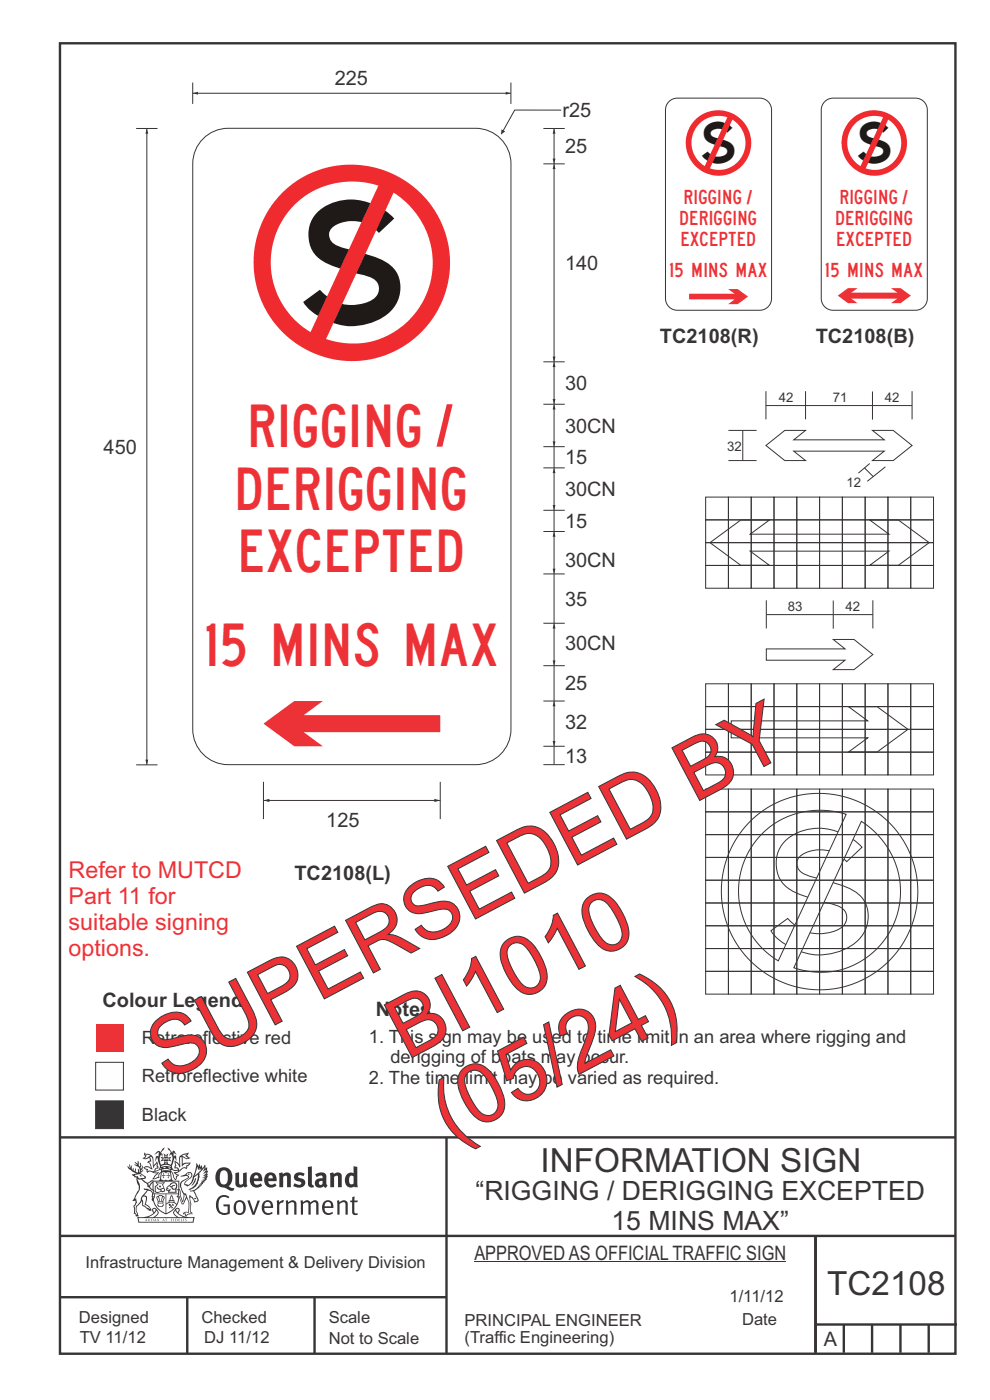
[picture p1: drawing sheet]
<svg xmlns="http://www.w3.org/2000/svg" width="210mm" height="297mm" viewBox="0 0 210 297" stroke-linecap="round" stroke-linejoin="round" font-family="sans-serif">
<path d="M178.5 30.3a7 7 0 0 0 13.9 0 7 7 0 0 0-13.9 0zM188.4 25.4l-4.8 10.3 1.2 .3h1.3a5.8 5.8 0 0 0 4.9-4.5 5.8 5.8 0 0 0-2.6-6.1zM181.3 26.3a5.9 5.9 0 0 1 6-1.4l-4.8 10.3-1-.8-.8-.9a5.7 5.7 0 0 1 .6-7.2z" fill-rule="evenodd" fill="#ef2b2f"/>
<path d="M174.8 21.8a2.5 2.5 0 0 1 1.9-1h17.5a2.51 2.51 0 0 1 2.5 2.5v40a2.51 2.51 0 0 1-2.5 2.5h-17.5a2.51 2.51 0 0 1-2.5-2.5v-40l.1-.6z" fill="none" stroke="#373435" stroke-width=".21"/>
<g fill="#ed3237">
<path d="M177.7 62.7l2.2-1.6h2l-1.4 1h9.7v1.2h-9.7l1.4 1h-2z" fill-rule="evenodd"/>
<path d="M180.7 62.1h9.7l-1.4-1h2l2.2 1.6-2.2 1.6h-2l1.4-1h-9.7z" fill-rule="evenodd"/>
</g>
<g fill="none" stroke="#373435" stroke-width=".51">
<path d="M12.7 9.2h190v278h-190zM12.7 241.3h190M94.7 241.4v45.8M12.7 275.2h82M12.7 262.2h190.1M39.7 275.2v12M66.7 275.2v12M173 262.1v24.9M173 281h30M179 281v6M185 281v6M191 281v6"/>
<path d="M197 281v6"/>
</g>
<path d="M100.6 267.7h66.2" fill="none" stroke="#373435" stroke-width=".21"/>
<path d="M20.3 225.4h5.9v5.9h-5.9z" fill-rule="evenodd" fill="#fefefe" stroke="#373435" stroke-width=".21"/>
<path d="M20.3 233.5h5.9v5.9h-5.9z" fill-rule="evenodd" fill="#373435" stroke="#373435" stroke-width=".21"/>
<path d="M20.3 217.2h5.9v5.9h-5.9z" fill-rule="evenodd" fill="#ed3237"/>
<g fill="#373435">
<path d="M47 248.4a2.55 2.55 0 0 0 0 2.7l.3 .2a.81 .81 0 0 0 1-1v-.5a1.04 1.04 0 0 0-1.1-1.5zM46.3 248.1a1.82 1.82 0 0 1 2.1-.2 1.82 1.82 0 0 1 .9 1.8 2.29 2.29 0 0 1-.8 2l.7 .3h.5l-.2 .6a2.87 2.87 0 0 1-2-.7 2.12 2.12 0 0 1-1.7-3.1z" fill-rule="evenodd"/>
<path d="M49.9 248.9l.8-.2v2a.46 .46 0 0 0 .3 .6 .46 .46 0 0 0 .6-.3v-2.1l.7-.2v2.4l.2 .5-.5 .3-.3-.3a1.02 1.02 0 0 1-1.2 .3 1.02 1.02 0 0 1-.6-1.1z" fill-rule="evenodd"/>
<path d="M54 249.5l-.1 .5h.9a.49 .49 0 0 0-.2-.6 .49 .49 0 0 0-.6 .1zM53.4 249.1a1.34 1.34 0 0 1 1.6-.2 1.34 1.34 0 0 1 .6 1.5v.2h-1.7a.77 .77 0 0 0 .5 .8 .77 .77 0 0 0 .9-.4l.3 .5a1.59 1.59 0 0 1-2 .2 1.59 1.59 0 0 1-.5-2.1z" fill-rule="evenodd"/>
<path d="M57 249.5l-.1 .5h1a.49 .49 0 0 0-.2-.6 .49 .49 0 0 0-.7 .1zM56.4 249.1a1.34 1.34 0 0 1 1.6-.2 1.34 1.34 0 0 1 .7 1.5v.2h-1.8a.77 .77 0 0 0 .5 .8 .77 .77 0 0 0 .9-.4l.4 .5a1.59 1.59 0 0 1-2.1 .2 1.59 1.59 0 0 1-.5-2.1z" fill-rule="evenodd"/>
<path d="M59.2 248.9l.7-.2 .1 .4a.95 .95 0 0 1 1-.3 .95 .95 0 0 1 .7 .8v2.3h-.8v-2.3a.46 .46 0 0 0-.8 .1v2.2h-.8z" fill-rule="evenodd"/>
<path d="M62.6 249.1a1.75 1.75 0 0 1 2-.1l-.2 .5-.6-.2a.43 .43 0 0 0-.6 .3l.4 .3a1.04 1.04 0 0 1 1.2 1.1 1.04 1.04 0 0 1-1.4 1l-1.2-.4 .3-.6 1 .4 .4-.4a.88 .88 0 0 0-1-.5l-.4-.2-.1-.4z" fill-rule="evenodd"/>
<path d="M65.3 247.6l.8-.2 .1 3.8 .3 .2 .1 .4a.88 .88 0 0 1-1 0 .88 .88 0 0 1-.3-1z" fill-rule="evenodd"/>
<path d="M67.8 250.6a.43 .43 0 0 0-.1 .7 .43 .43 0 0 0 .7-.1v-.7zM66.8 249.1a1.7 1.7 0 0 1 2.4 .1v1.9l.3 .4-.4 .5-.5-.4a1.03 1.03 0 0 1-1.7-.1 1.03 1.03 0 0 1 .8-1.5h.7v-.4a.8 .8 0 0 0-1.2 .1z" fill-rule="evenodd"/>
<path d="M70 248.9l.7-.2 .1 .4a.95 .95 0 0 1 1-.3 .95 .95 0 0 1 .7 .8v2.3h-.8v-2.3a.46 .46 0 0 0-.8 .1v2.2h-.8z" fill-rule="evenodd"/>
<path d="M74.3 249.5a1.48 1.48 0 0 0 0 1.7h.5l.2-.1v-1.5l-.3-.2zM75 247.4l.8 .1 .1 4.4h-.7l-.1-.2a1.26 1.26 0 0 1-1.4 0 1.26 1.26 0 0 1-.5-1.3 1.29 1.29 0 0 1 .4-1.4 1.29 1.29 0 0 1 1.4-.1z" fill-rule="evenodd"/>
<path d="M46.4 253.9a1.72 1.72 0 0 1 2.3 0l-.3 .3a1.24 1.24 0 0 0-1.4-.2 1.24 1.24 0 0 0-.6 1.4 1.49 1.49 0 0 0 1.2 1.9l.7-.1v-1.3h-.8l-.1-.4h1.3v1.9a1.93 1.93 0 0 1-2.2 0 1.93 1.93 0 0 1-.7-2.2l.2-.8z" fill-rule="evenodd"/>
<path d="M50.4 255.1a1.65 1.65 0 0 0 .2 2.2 .99 .99 0 0 0 1-1.4 .78 .78 0 0 0-.4-.8 .78 .78 0 0 0-.8 0zM50 254.9a1.33 1.33 0 0 1 1.6-.1 1.33 1.33 0 0 1 .5 1.4 1.31 1.31 0 0 1-1.3 1.6 1.31 1.31 0 0 1-1.2-1.6v-.6z" fill-rule="evenodd"/>
<path d="M52.5 254.7l.4-.1 .9 2.6 .8-2.5h.5l-1.1 3h-.5z" fill-rule="evenodd"/>
<path d="M56.3 255.2l-.2 .7h1.3a.7 .7 0 0 0-.3-.8 .7 .7 0 0 0-.8 .1zM55.9 255a1.22 1.22 0 0 1 1.5-.2 1.22 1.22 0 0 1 .5 1.5h-1.8a.93 .93 0 0 0 .5 1 .93 .93 0 0 0 1.1-.2l.2 .3a1.43 1.43 0 0 1-1.8 .1 1.43 1.43 0 0 1-.6-1.7z" fill-rule="evenodd"/>
<path d="M58.7 254.7l.4-.1 .1 .5 .4-.4 .6-.1-.2 .5a.66 .66 0 0 0-.8 .7v1.9h-.4z" fill-rule="evenodd"/>
<path d="M60.6 254.7l.4-.1 .1 .5a.94 .94 0 0 1 1-.5 .94 .94 0 0 1 .8 .8v2.3h-.5l-.1-2.5a.81 .81 0 0 0-1.2 .3v2.2h-.4z" fill-rule="evenodd"/>
<path d="M63.7 254.7l.5-.1 .1 .5 .4-.3a.78 .78 0 0 1 1.1 .3 .9 .9 0 0 1 1-.5 .9 .9 0 0 1 .8 .8v2.3h-.5l-.1-2.5a.67 .67 0 0 0-1.1 .3v2.2h-.5v-2.4l-.4-.3-.7 .4v2.3h-.5z" fill-rule="evenodd"/>
<path d="M69 255.2l-.1 .7h1.3a.7 .7 0 0 0-.3-.8 .7 .7 0 0 0-.9 .1zM68.7 255a1.22 1.22 0 0 1 1.5-.2 1.22 1.22 0 0 1 .5 1.5h-1.8a.93 .93 0 0 0 .4 1 .93 .93 0 0 0 1.2-.2l.1 .3a1.44 1.44 0 0 1-1.7 .1 1.44 1.44 0 0 1-.6-1.7z" fill-rule="evenodd"/>
<path d="M71.4 254.7l.5-.1 .1 .5a.94 .94 0 0 1 1-.5 .94 .94 0 0 1 .8 .8v2.3h-.5l-.1-2.5a.81 .81 0 0 0-1.2 .3v2.2h-.4z" fill-rule="evenodd"/>
<path d="M74.7 253.9l.5-.1v.9h.7l-.1 .3h-.6v2.2l.1 .2h.5l.1 .3a.75 .75 0 0 1-1.2-.6v-2.1h-.4v-.3h.4z" fill-rule="evenodd"/>
<path d="M30.8 244.9l1.1 .3-.9 .5h-.4l.6-.5zM31.8 245.4h.2a2.44 2.44 0 0 1 .4 1.9l.1 .5 .7-1-.1 .6 .3 .3a.57 .57 0 0 0-.6 .7l-1-.1-.5 .2 .2-.5-.8-.3 .7-.1 .9 .5 .1-.1-.6-1.3-.2-.2h.5zM30.7 244.4l-.1 .5 .2 .4-.6 .4a1.04 1.04 0 0 0 1.4-.1l.2 .6-.3 .1-.2 .4a.94 .94 0 0 1 .8 1.1l-.2-.1a1.16 1.16 0 0 0-1.5-.1l.3 .4 .4 .2 .1 .5 .2 .1 .1-.2a.94 .94 0 0 1 1.1 .2l.8 .1-1.2 1.2a1.13 1.13 0 0 0 1.2-.2l.4-.1-.1-.4 .5-.8a.83 .83 0 0 0-.6 1.1l-.3-.1-.7 .4 1.1-1.4-.5 .1-.5-.1 1.3-.5-.1-.1-.9 .4v-.3l.2-.2 .3 .1 .1-.3-.2-.4v-.6l-.1-.4-.7 1v-.7a1.42 1.42 0 0 0-1.6-1.8z" fill-rule="evenodd"/>
<path d="M38.5 245.2l.5-.2 .7-.1-.6 .3 .8 .5h-.3zM38.3 245.5l.2-.1 .1 2a1.69 1.69 0 0 1 1.6-.6l-.8 .5 .1 .5a1.1 1.1 0 0 0-1.5 .6l-.1-.5-.2-.2h-.5l.3-.4-.3-.7a1.42 1.42 0 0 1 .8 1.1l.2-.1zM37.1 246.2l.1 1-.2 .3 .1 .4h.5l.1 .2a.96 .96 0 0 1-1.1-.1l-.1 .1a1.06 1.06 0 0 0 1.3 .2v.1a.72 .72 0 0 1-1 .2l.3 .5 .6 .2-.4 .2-.1 .6-.2-.3-.4-1.1-.4-.4 .4 .9a1.54 1.54 0 0 0 .7 1.2l.2-.3a.58 .58 0 0 1 .4-.8l.2-.1h-.3l-.5-.3 .9-.5a.93 .93 0 0 1 1.2-.5v.2l.2-.2 .1-.5a.99 .99 0 0 0 .7-.8l-1.3 .1-.3 .2-.1-1.4 .9 .4 .9-.3h-.4l-.5-.4 .4-.7-.6 .2a1.46 1.46 0 0 0-1.4 2.1v.4l-.2-.4z" fill-rule="evenodd"/>
<path d="M35.6 248.9l.2 .1-.1 .3 .4 .1h-.4v.6l-.1-.6h-.3l.3-.1z" fill-rule="evenodd"/>
<path d="M34.6 248.9l.2 .1v.3l.3 .1h-.3l-.1 .6v-.6h-.4l.4-.1z" fill-rule="evenodd"/>
<path d="M34.3 248.8a.57 .57 0 0 1 .9 .2 .57 .57 0 0 1 .9-.2l.2 1.4h-.2a.57 .57 0 0 1-.9 0 .69 .69 0 0 1-1.1 0zM34.2 248.1l-.3 2.1-.2 .4h3l-.2-.4-.3-2.1h-.2v.2l-.8-.1-.8 .1v-.2z" fill-rule="evenodd"/>
<path d="M34.2 252.4a.3 .3 0 0 0 .6 0 .3 .3 0 0 0-.6 0zM33.3 250.9l.3 .3-.3 .4a.79 .79 0 0 0 0 1.3l.8-.2-.1-.3a.55 .55 0 0 1-.7-.6l.1-.1 .2 .3 .3 .2 .8-.2-.4-.7 .4-.4-.7 .2zM33 250.7l1.1 .2 .9-.2-.4 .6 .4 1.2a.56 .56 0 0 1-.8 .3l-.2 .1a.73 .73 0 0 1-.9 .1 .73 .73 0 0 1-.3-1v-.4l.6-.4z" fill-rule="evenodd"/>
<path d="M35.6 251.8l.7-.4a.58 .58 0 0 1 1-.1 .58 .58 0 0 1-.4 .9l-.3-.3a.43 .43 0 0 1 .6-.4 .57 .57 0 0 0-.8 .2l-.2-.1-.3 .1 .4 .2a.55 .55 0 0 0 .9 .4v.5h-1.3l.3-.4-.1-.1-.6 .1 .2-.3-.2-.1zM35.4 251.8l-.1 .2a.39 .39 0 0 0 .2 .6h.3l-.2 .4h1.9l-.1-.8a.86 .86 0 0 0-.1-1.3 .86 .86 0 0 0-1.3 .4z" fill-rule="evenodd"/>
<path d="M36 254.8h.8v.2h-.8zM36.4 253.8l.2 .8h-.4zM36.4 253.5l-.3 .5-.1 .6h-.2v.4l-.7 .4 .2 .1a1.48 1.48 0 0 1 2.1 .2l.2-.1-.6-.5v-.5h-.2l-.1-.6z" fill-rule="evenodd"/>
<path d="M35.8 255.4l.4 .1 .1 .3 .3-.2-.2-.2a.38 .38 0 0 1 .5 .5l-.2-.2-.3 .2 .3 .2-.3 .3-.1-.4-.4 .4-.1-.2 .4-.3-.1-.1-.2 .1z" fill-rule="evenodd"/>
<path d="M34.5 254h.2v.2l-.2 .6h-.2zM33.6 255.3h.9v.2a.55 .55 0 0 1-.8 .4v-.2l-.2-.1zM33.4 254h.2l.2 .8h-.2zM33.6 255l.8-.1 .1 .2h-.8zM33.8 253.7h.5l-.2 1.1h-.1zM33.3 253.8l-.1 .3 .3 1.1a.48 .48 0 0 0-.1 .6 .48 .48 0 0 0 .5 .2h.5a.49 .49 0 0 0 .2-.8l.3-1.1-.1-.3a1.42 1.42 0 0 0-1.5 0z" fill-rule="evenodd"/>
<path d="M33.7 251.5l.4 .1 .1 .3h-.3z" fill-rule="evenodd"/>
<path d="M41.3 250.1l.3-.2-.2 .8-.6 .8h-.2l.5-.7z" fill-rule="evenodd"/>
<path d="M39.7 249l.3-.2 .5 .2a.88 .88 0 0 1-.6 1.1 1.22 1.22 0 0 0-.8 1.3l.5 .2a.72 .72 0 0 0 .9-.4l.5-.8 .2-.6 .8-.6v.2a2.85 2.85 0 0 1-2 2.9l.1 .1a2.13 2.13 0 0 0 1.9-1.5v-.3a2.01 2.01 0 0 0 .3-1.7l1.1-1.3-.4 1 .7-.5-.7 1 .8-.4-.8 .8 .7-.2-.9 .6 .8-.1-.8 .4h.7l-.8 .3 .3 .2h-.4l.2 .3h-.4l.2 .3h-.4l.1 .2h-.1a2.16 2.16 0 0 1-2 1.1l.1 .2 .4-.1a.76 .76 0 0 1 .7 .8l.5 1.2-.6 .2a1.45 1.45 0 0 0-1.1-1.3l.2 1.8-.1 1.8 .4 .3a1.07 1.07 0 0 0-1.2 .4v-.3l-.5-.2a.87 .87 0 0 1 1.1-.1v-.7a4.4 4.4 0 0 0-.6-3.1l-.1-.3h-.2a2.16 2.16 0 0 1-.7-2.2l.3-.4 1.2-.7a.55 .55 0 0 0-.4-.8zM37.8 252.4a.76 .76 0 0 1 .3 1.1l.6 1.6 .4-1.7 .2 .1a.61 .61 0 0 1-.1 .9l-.3 .8-.2 .1-.7-1.6-.3 .1a1.18 1.18 0 0 0 .1-1.4zM41.8 247.5l.2 .7 .3-.5v.6l.4-.5a1.9 1.9 0 0 1-1.2 1.4l-.3 .3zM38.2 249.6l1.4-.2 .2 .2v.3l-.5 .2a1.26 1.26 0 0 0-.9 1.9l.2 .7a1.84 1.84 0 0 1 .1 2.1l-.4-1.4a.96 .96 0 0 0-.4-1.2l-.4 .2a.78 .78 0 0 1 0 1.3l.1 .3h.4l.4 1.1a.38 .38 0 0 0 .2 .4 .38 .38 0 0 0 .4-.1l.6-1.2a2.94 2.94 0 0 1 .4 2.5l-.1 .4h-.8l-.3 .4v.2l.4-.1 .1 .4 .2 .1a1.02 1.02 0 0 1 1.3-.5v-.4l-.3-.1 .1-1.8-.3-1.3h.1a1.14 1.14 0 0 1 .8 1 .63 .63 0 0 0 .8-.2 .63 .63 0 0 0-.2-.9l-.6-1.2 .9-.6 .2-.4h.3l-.1-.2h.4l-.1-.3h.3l-.1-.3 .5-.1-.2-.2 .6-.4v-.2h-.2l.4-.5h-.3l.3-.5-.4 .1 .4-.5v-.3l-.3 .2 .2-.7-.1-.2-.4 .3v-.8l-.6 .8-.2-.8-.2 .5-.3-.7-.1 .6-.5-.8-.1 1.4-.6 1.8a1.81 1.81 0 0 1-1 1.5l-.6-.2a1.75 1.75 0 0 1 1.1-1.2 .75 .75 0 0 0 .1-1.3 .75 .75 0 0 0-1.2 .4z" fill-rule="evenodd"/>
<path d="M41.2 254.1h.3l.2 .2-.4 .1z" fill-rule="evenodd"/>
<path d="M29.4 258.4h11.6l-.1 .8h-11.4zM31.3 258.2l.5-.1a2.48 2.48 0 0 0 1.4-1.3l.3 .5-.5 .6-.5 .3zM32.5 256.6l.3-.2 .2 .1-.3 .7zM37.2 256.8a2.65 2.65 0 0 0 1.8 1.4h-1.1l-.5-.3-.5-.6zM37.4 256.5l.2-.1 .3 .2-.3 .6zM29.2 258.2l.1 1.2h11.8l.2-1.1-.2-.1a4.1 4.1 0 0 1-3.3-.9l.3-.4-.1-.6a1.06 1.06 0 0 0-1.3 1l.2 .4 .6 .5h-4.7l.3-.1a.84 .84 0 0 0 .6-.8 .84 .84 0 0 0-.5-.8l-.3-.2h-.5l-.1 .6 .3 .4a4.2 4.2 0 0 1-3.4 .9z" fill-rule="evenodd"/>
<path d="M31 258.7l.1 .2h-.2zM31 258.5l-.3 .6 .4-.2 .2 .2z" fill-rule="evenodd"/>
<path d="M31.3 258.6h.3v.4a.25 .25 0 0 0 .2-.1 .25 .25 0 0 0-.1-.3h.1a.29 .29 0 0 1 0 .4 .29 .29 0 0 1-.4 0 .29 .29 0 0 1 0-.4z" fill-rule="evenodd"/>
<path d="M32.2 258.6a.22 .22 0 0 1 .3 .2 .22 .22 0 0 1-.3 .2zM32 258.6l.1 .4a.33 .33 0 0 0 .4 0 .33 .33 0 0 0 0-.4 .33 .33 0 0 0-.5 0z" fill-rule="evenodd"/>
<path d="M32.9 258.7l.1 .2h-.2zM32.9 258.5l-.2 .6 .3-.2 .2 .2z" fill-rule="evenodd"/>
<path d="M33.3 258.6h.2l.1 .1 .2-.1-.2 .2 .2 .3-.3-.3-.1 .3h-.1l.2-.3z" fill-rule="evenodd"/>
<path d="M34.7 258.7l.1 .2h-.2zM34.7 258.5l-.3 .6 .4-.2 .2 .2z" fill-rule="evenodd"/>
<path d="M35 258.5h.5l-.2 .1v.5h-.2l.1-.5z" fill-rule="evenodd"/>
<path d="M36.2 258.6l.3-.1-.1 .1v.2h.1h-.1v.3h-.2z" fill-rule="evenodd"/>
<path d="M36.7 258.6h.2v.5h-.2z" fill-rule="evenodd"/>
<path d="M37.3 258.6a.22 .22 0 0 1 .3 .2 .22 .22 0 0 1-.3 .2zM37.1 258.6v.4a.33 .33 0 0 0 .5 0 .33 .33 0 0 0 0-.4 .33 .33 0 0 0-.5 0z" fill-rule="evenodd"/>
<path d="M37.8 258.6l.4-.1-.2 .1v.2h.1h-.1v.2l.2 .1h-.4z" fill-rule="evenodd"/>
<path d="M38.4 258.6h.2l-.1 .4 .2 .1h-.3z" fill-rule="evenodd"/>
<path d="M38.9 258.6h.2v.5h-.2z" fill-rule="evenodd"/>
<path d="M39.3 258.6h.2h-.1l.2 .3-.2 .2-.1-.1v-.1l.2 .1z" fill-rule="evenodd"/>
<path d="M34.2 247.4a1.51 1.51 0 0 1 2 .2 2.67 2.67 0 0 0-2.1 0zM35.7 247.6l.4 .1 .1 .3-.4-.1zM34.6 247.6h.5l.1 .2h-.4zM34 247.8l.3 .2h-.3zM34.9 246.9l.3-.2 .3 .2zM34.9 245.6l.2 .1v.3h-.2zM35 245.1l.2 .2 .2-.2-.1 .3h-.2zM35.1 246.3h.2l.1 .4-.2-.2-.2 .2zM35.3 245.7l.2-.1v.4h-.2zM34.4 245.7h.3l.1 .3-.4 .1 .2-.2zM35.7 245.7h.3l-.2 .2 .2 .2-.4-.1zM32.7 244.9l1-.5-.1 1-.2-.2-.3 .2-.3 1.1 .5-1 .3 .9a1.84 1.84 0 0 1 .2 1.7l.4 .1a2.48 2.48 0 0 1 2.2 0l.2-.2-.2-.7 .7-1.8 .4 .7-.2-1-.2-.1-.2 .3v-.9l.6 .4-.6-.8-.3 .1-.1 .4-.5-.9-.5-.3 .2 .5 .6 .5-.5 .8 .4-.4a2.06 2.06 0 0 1 0 2.3l-.5-.2-.2-.6 .1-.1 .8 .2-.4-.5 .4-.5-.7 .2-.2-.2 .2-.7-.5 .4-.5-.4 .2 .7-.2 .2-.7-.2 .4 .5-.4 .5 .8-.2 .1 .1-.2 .6-.5 .2a2.02 2.02 0 0 1 0-2.2l.3 .5-.1-.7-.3-.1 .8-1.2-.4 .3-.5 .8-.2-.3a.8 .8 0 0 0-.8 .5z" fill-rule="evenodd"/>
<path d="M29.2 250.1l.3 .1a.61 .61 0 0 1 .8 .4l.3 .2a.8 .8 0 0 1 .6 1l.4 .1 .5 .5a1 1 0 0 1 .5 1.1l-.1 .7v-.5h-.1a.96 .96 0 0 0-.8-1.3l-.2-.2h-.7l-.1-.1-.1 .1 .1 .3h.6l-1.2 1.3-.2 1-.4 .6a1.33 1.33 0 0 0-.5 1.8l.2 .5a1.26 1.26 0 0 1-.5-1.5l-.1-.3a1.56 1.56 0 0 0 .4-1.7l-.3 .2 .2-.5a3.2 3.2 0 0 0 .7-3zM30.4 253.9h.4a2.06 2.06 0 0 1-.1 1.6l.7 .5 .4 .4-.6-.1-.8-.6-.1-.9a.51 .51 0 0 1 .1-.9zM28.6 249.3a1.52 1.52 0 0 1 2.1 .5l-1.1 .2-.2-.1-.1-.4h-.5zM27.5 247v.8l-.3-.4h-.1a3.1 3.1 0 0 0 1.9 1.6l-1 .1 .5 .6 .5 .1 .1 1.1a1.84 1.84 0 0 1-.3 2.5l-.4 .9-.3 .4 .2 .1 .4-.1 .1 .4-.2 .5-.3 .2 .1 1.7h.2l.3 .5 .1 .1 .4-.1-.1-.5a1.3 1.3 0 0 1-.1-1.7l.9-1 .1 1.1 .6 .2 .5 .5 .1-.1 .2 .3h.5a1.85 1.85 0 0 0-1.2-1.4l.1-.3a1.39 1.39 0 0 0 0-1.4l-.5-.1 .5-.5a.66 .66 0 0 1 .9-.4 .66 .66 0 0 1 .3 .9l-.1 .4 .2-.1v.2l-.1 .3 .2 .5 .1-.3a2.24 2.24 0 0 0 .1-2.2 .73 .73 0 0 1-.7-.7 .73 .73 0 0 1 .6-.7v-.2a.94 .94 0 0 0-.9 .8 .48 .48 0 0 1-.1-.6 .48 .48 0 0 1 .5-.2l.5-.3a.51 .51 0 0 0-.8 .2l-.5 .2-1-.8h.6l.2-.5-1.2-.7 .5-.5v-.3l-.5 .4 .1-.2a.69 .69 0 0 0 .2-1v.4l-.2 .3v-1.1l-.3-.2 .1 .6-.1 .2-.4-1.3v.7l-.6-.4 .5 .7-.6-.2 .3 .3a1 1 0 0 1 .7 1.4l-.2-.8v.9l-.5-.2v-.8l-.2 .7-.2-.1-.1-.6-.2 .4-.2-.2 .1-.7-.2 .5z" fill-rule="evenodd"/>
<path d="M29.6 249.4l.2-.1 .3 .2z" fill-rule="evenodd"/>
<path d="M32.4 250.5h5.6v2l-.2-.1v-1.7h-5.2v2.5h5.2v-.8l.1 .2-.1 1.1v-.3h-2.5v4a4.1 4.1 0 0 0 2.6-3.6l.1-.1a4 4 0 0 1-2.8 3.9 4.2 4.2 0 0 1-2.8-4.7l.1 1.2 .1-.1a3.8 3.8 0 0 0 2.5 3.4v-4h-2.5l-.2-.9z" fill-rule="evenodd"/>
<circle cx="40" cy="249.1" r=".17"/>
</g>
<g fill="none" stroke="#373435" stroke-width=".21">
<path d="M154.5 91.3h6M154.5 97.7h6M157.6 91.3v6.4M162.5 86h31M162.5 83v6M162.5 94.5l4-3.2h4.4l-2.5 2h19.2l-2.5-2h4.4l4 3.2-4 3.2h-4.4l2.5-2h-19.2l2.5 2h-4.4zM170.9 83v6M183.4 99.3l1.8 1.8M184.5 98.3l-2.4 2.1M185.1 83v6M187.8 99l-3.8 3.1M193.5 83v6"/>
<path d="M149.7 105.5h4.8v4.8h-4.8zM149.7 110.3h4.8v4.8h-4.8zM149.7 115.1h4.8v4.9h-4.8zM149.7 120h4.8v4.8h-4.8zM150.6 115.1l6.5-4.8h6.1l-4.1 3h29.5l-4.1-3h6.1l6.5 4.8-6.5 4.8h-6.1l4.1-3h-29.5l4.1 3h-6.1zM154.5 105.5h4.8v4.8h-4.8zM154.5 110.3h4.8v4.8h-4.8zM154.5 115.1h4.8v4.9h-4.8zM154.5 120h4.8v4.8h-4.8zM159.3 105.5h4.9v4.8h-4.9zM159.3 110.3h4.9v4.8h-4.9zM159.3 115.1h4.9v4.9h-4.9z"/>
<path d="M159.3 120h4.9v4.8h-4.9zM164.2 105.5h4.8v4.8h-4.8zM164.2 110.3h4.8v4.8h-4.8zM164.2 115.1h4.8v4.9h-4.8zM164.2 120h4.8v4.8h-4.8zM169 105.5h4.9v4.8h-4.9zM169 110.3h4.9v4.8h-4.9zM169 115.1h4.9v4.9h-4.9zM169 120h4.9v4.8h-4.9zM173.9 105.5h4.8v4.8h-4.8zM173.9 110.3h4.8v4.8h-4.8zM173.9 115.1h4.8v4.9h-4.8z"/>
<path d="M173.9 120h4.8v4.8h-4.8zM178.7 105.5h4.8v4.8h-4.8zM178.7 110.3h4.8v4.8h-4.8zM178.7 115.1h4.8v4.9h-4.8zM178.7 120h4.8v4.8h-4.8zM183.5 105.5h4.9v4.8h-4.9zM183.5 110.3h4.9v4.8h-4.9zM183.5 115.1h4.9v4.9h-4.9zM183.5 120h4.9v4.8h-4.9zM188.4 105.5h4.8v4.8h-4.8zM188.4 110.3h4.8v4.8h-4.8zM188.4 115.1h4.8v4.9h-4.8z"/>
<path d="M188.4 120h4.8v4.8h-4.8zM193.2 105.5h4.8v4.8h-4.8zM193.2 110.3h4.8v4.8h-4.8zM193.2 115.1h4.8v4.9h-4.8zM193.2 120h4.8v4.8h-4.8zM162.6 130.4h22.6M162.6 127.3v6M162.6 137.7h16.7l-2.5-2h4.4l4 3.2-4 3.2h-4.4l2.5-2h-16.7zM176.8 127.4v6M185.2 127.3v6M149.7 145.1h4.8v4.8h-4.8zM149.7 149.9h4.8v4.8h-4.8z"/>
<path d="M149.7 154.7h4.8v4.9h-4.8zM149.7 159.6h4.8v4.8h-4.8zM154.5 145.1h4.8v4.8h-4.8zM154.5 149.9h4.8v4.8h-4.8zM154.5 154.7h4.8v4.9h-4.8zM154.5 159.6h4.8v4.8h-4.8zM155.1 152.9h29l-4.1-3h6.1l6.5 4.8-6.5 4.8h-6.1l4.1-3h-29zM159.3 145.1h4.9v4.8h-4.9zM159.3 149.9h4.9v4.8h-4.9zM159.3 154.7h4.9v4.9h-4.9zM159.3 159.6h4.9v4.8h-4.9zM164.2 145.1h4.8v4.8h-4.8z"/>
<path d="M164.2 149.9h4.8v4.8h-4.8zM164.2 154.7h4.8v4.9h-4.8zM164.2 159.6h4.8v4.8h-4.8zM169 145.1h4.9v4.8h-4.9zM169 149.9h4.9v4.8h-4.9zM169 154.7h4.9v4.9h-4.9zM169 159.6h4.9v4.8h-4.9zM173.9 145.1h4.8v4.8h-4.8zM173.9 149.9h4.8v4.8h-4.8zM173.9 154.7h4.8v4.9h-4.8zM173.9 159.6h4.8v4.8h-4.8zM178.7 145.1h4.8v4.8h-4.8z"/>
<path d="M178.7 149.9h4.8v4.8h-4.8zM178.7 154.7h4.8v4.9h-4.8zM178.7 159.6h4.8v4.8h-4.8zM183.5 145.1h4.9v4.8h-4.9zM183.5 149.9h4.9v4.8h-4.9zM183.5 154.7h4.9v4.9h-4.9zM183.5 159.6h4.9v4.8h-4.9zM188.4 145.1h4.8v4.8h-4.8zM188.4 149.9h4.8v4.8h-4.8zM188.4 154.7h4.8v4.9h-4.8zM188.4 159.6h4.8v4.8h-4.8zM193.2 145.1h4.8v4.8h-4.8z"/>
<path d="M193.2 149.9h4.8v4.8h-4.8zM193.2 154.7h4.8v4.9h-4.8zM193.2 159.6h4.8v4.8h-4.8z"/>
</g>
<path d="M59.6 41.2a20.9 20.9 0 0 0 11.6 35.1 20.9 20.9 0 0 0 22.2-29.6 21 21 0 0 0-33.8-5.5zM83.5 40.9l-14.3 31a17.2 17.2 0 0 0 20.5-7.9 17.2 17.2 0 0 0-4.2-21.6zM62.2 43.7a17.7 17.7 0 0 1 18.1-4.3l-14.4 31.1a17.2 17.2 0 0 1-3.7-26.8z" fill-rule="evenodd" fill="#ef2b2f"/>
<path d="M117.5 132.2v16.5" fill="none" stroke="#373435" stroke-width=".21"/>
<g fill="#373435">
<path d="M117.5 132.2l.3 1.1h-.6z"/>
<path d="M117.2 140.1h.6l-.3 1.1z"/>
</g>
<path d="M117.5 99.3v9" fill="none" stroke="#373435" stroke-width=".21"/>
<g fill="#373435">
<path d="M117.5 99.3l.3 1.1h-.6z"/>
<path d="M117.2 107.1h.6l-.3 1.2z"/>
</g>
<path d="M117.5 34.8v42" fill="none" stroke="#373435" stroke-width=".21"/>
<g fill="#373435">
<path d="M117.5 34.8l.3 1.1h-.6z"/>
<path d="M117.2 75.6h.6l-.3 1.2z"/>
</g>
<path d="M40.9 19.8h67.5" fill="none" stroke="#373435" stroke-width=".21"/>
<g fill="#373435">
<path d="M40.9 19.8l1.1-.3v.6z"/>
<path d="M107.3 19.5l1.1 .3-1.1 .3z"/>
</g>
<path d="M117.5 76.8v9" fill="none" stroke="#373435" stroke-width=".21"/>
<g fill="#373435">
<path d="M117.5 76.8l.3 1.1h-.6z"/>
<path d="M117.2 84.6h.6l-.3 1.2z"/>
</g>
<path d="M117.5 27.3v7.5" fill="none" stroke="#373435" stroke-width=".21"/>
<g fill="#373435">
<path d="M117.5 27.3l.3 1.1h-.6z"/>
<path d="M117.2 33.6h.6l-.3 1.2z"/>
</g>
<path d="M117.5 148.7v9.6" fill="none" stroke="#373435" stroke-width=".21"/>
<g fill="#373435">
<path d="M117.5 148.7l.3 1.1h-.6z"/>
<path d="M117.2 157.2h.6l-.3 1.1z"/>
</g>
<g fill="none" stroke="#373435" stroke-width=".21">
<path d="M108.4 17.5v4.5M43.5 29.1a7.5 7.5 0 0 1 4.9-1.9h52.5a7.5 7.5 0 0 1 7.5 7.5v120a7.5 7.5 0 0 1-7.5 7.5h-52.5a7.5 7.5 0 0 1-7.5-7.5v-120a7.5 7.5 0 0 1 2.6-5.6zM115.3 34.8h4.5M115.3 27.3h4.5M119.1 23.4h-9.9l-2.9 5.1M115.3 76.8h4.5M115.3 99.3h4.5M115.3 94.8h4.5M117.5 94.8v4.5M117.5 108.3v4.5M117.5 121.8v10.5M115.3 158.3h4.5"/>
<path d="M115.3 148.7h4.5M115.3 141.2h4.5"/>
</g>
<path d="M106.4 27.4l.8 .5-.9 .6z" fill="#373435"/>
<path d="M31.1 27.3v135" fill="none" stroke="#373435" stroke-width=".21"/>
<g fill="#373435">
<path d="M31.1 27.3l.3 1.1h-.6z"/>
<path d="M30.8 161.1h.6l-.3 1.2z"/>
</g>
<path d="M40.9 17.5v4.5M28.9 27.3h4.5M117.5 85.8v9M28.9 162.3h4.5" fill="none" stroke="#373435" stroke-width=".21"/>
<g fill="#373435">
<path d="M117.5 85.8l.3 1.1h-.6z"/>
<path d="M117.2 93.6h.6l-.3 1.2z"/>
</g>
<path d="M115.3 85.8h4.5M115.3 108.3h4.5M115.3 112.8h4.5M117.5 112.8v9M115.3 121.8h4.5" fill="none" stroke="#373435" stroke-width=".21"/>
<g fill="#373435">
<path d="M117.5 112.8l.3 1.1h-.6z"/>
<path d="M117.2 120.6h.6l-.3 1.2z"/>
</g>
<path d="M115.3 132.2h4.5M117.5 158.3v3.9M115.3 162.2h4.5" fill="none" stroke="#373435" stroke-width=".21"/>
<path d="M55.9 153.5l6.5-4.8h6.1l-4.1 3h29v3.6h-29l4.1 3h-6.1z" fill-rule="evenodd" fill="#ed3237"/>
<path d="M55.9 165.9v7.9M55.9 169.8h37.5M93.4 165.9v7.9" fill="none" stroke="#373435" stroke-width=".21"/>
<g fill="#373435">
<path d="M92.1 169.5l1.3 .3-1.3 .4z"/>
<path d="M55.9 169.8l1.2-.3v.7z"/>
</g>
<path d="M145.5 30.3a6.9 6.9 0 0 0 13.8 0 6.9 6.9 0 0 0-13.8 0zM155.4 25.4l-4.8 10.3 1.2 .3h1.3a5.8 5.8 0 0 0 4.9-4.5 5.8 5.8 0 0 0-2.6-6.1zM148.3 26.3a5.9 5.9 0 0 1 6-1.4l-4.8 10.3-1-.8-.8-.9a5.7 5.7 0 0 1 .6-7.2z" fill-rule="evenodd" fill="#ef2b2f"/>
<path d="M141.7 21.8a2.5 2.5 0 0 1 2-1h17.5a2.51 2.51 0 0 1 2.5 2.5v40a2.51 2.51 0 0 1-2.5 2.5h-17.5a2.51 2.51 0 0 1-2.5-2.5v-40v-.6z" fill="none" stroke="#373435" stroke-width=".21"/>
<path d="M146.2 62.3h9.6l-1.3-1h2l2.2 1.6-2.2 1.6h-2l1.3-1h-9.6z" fill-rule="evenodd" fill="#ed3237"/>
<path d="M158.8 174.5a20.9 20.9 0 0 0 11.6 35.2 20.9 20.9 0 0 0 22.2-29.6 21 21 0 0 0-33.8-5.6zM182.7 174.3l-14.3 31a17.2 17.2 0 0 0 20.5-7.9 17.2 17.2 0 0 0-4.1-21.6zM161.5 177.1a17.7 17.7 0 0 1 18-4.3l-14.4 31a17.2 17.2 0 0 1-3.6-26.7z" fill-rule="evenodd" fill="#fefefe" stroke="#373435" stroke-width=".21"/>
<g fill="none" stroke="#373435" stroke-width=".21">
<path d="M149.7 167.4h4.8v4.8h-4.8zM149.7 172.2h4.8v4.9h-4.8zM149.7 177.1h4.8v4.8h-4.8zM154.5 167.4h4.8v4.8h-4.8zM154.5 172.2h4.8v4.9h-4.8zM154.5 177.1h4.8v4.8h-4.8zM159.3 167.4h4.9v4.8h-4.9zM159.3 172.2h4.9v4.9h-4.9zM159.3 177.1h4.9v4.8h-4.9zM164.2 167.4h4.8v4.8h-4.8zM164.2 172.2h4.8v4.9h-4.8zM164.2 177.1h4.8v4.8h-4.8z"/>
<path d="M169 167.4h4.9v4.8h-4.9zM169 172.2h4.9v4.9h-4.9zM169 177.1h4.9v4.8h-4.9zM173.9 167.4h4.8v4.8h-4.8zM173.9 172.2h4.8v4.9h-4.8zM173.9 177.1h4.8v4.8h-4.8zM178.7 167.4h4.8v4.8h-4.8zM178.7 172.2h4.8v4.9h-4.8zM178.7 177.1h4.8v4.8h-4.8zM183.5 167.4h4.9v4.8h-4.9zM183.5 172.2h4.9v4.9h-4.9zM183.5 177.1h4.9v4.8h-4.9z"/>
<path d="M188.4 167.4h4.8v4.8h-4.8zM188.4 172.2h4.8v4.9h-4.8zM188.4 177.1h4.8v4.8h-4.8zM193.2 167.4h4.8v4.8h-4.8zM193.2 172.2h4.8v4.9h-4.8zM193.2 177.1h4.8v4.8h-4.8zM149.7 181.9h4.8v4.8h-4.8zM149.7 186.7h4.8v4.9h-4.8zM149.7 191.6h4.8v4.8h-4.8zM149.7 196.4h4.8v4.8h-4.8zM154.5 181.9h4.8v4.8h-4.8zM154.5 186.7h4.8v4.9h-4.8z"/>
<path d="M154.5 191.6h4.8v4.8h-4.8zM154.5 196.4h4.8v4.8h-4.8zM159.3 181.9h4.9v4.8h-4.9zM159.3 186.7h4.9v4.9h-4.9zM159.3 191.6h4.9v4.8h-4.9zM159.3 196.4h4.9v4.8h-4.9zM164.2 181.9h4.8v4.8h-4.8zM164.2 186.7h4.8v4.9h-4.8zM164.2 191.6h4.8v4.8h-4.8zM164.2 196.4h4.8v4.8h-4.8zM169 181.9h4.9v4.8h-4.9zM169 186.7h4.9v4.9h-4.9z"/>
<path d="M169 191.6h4.9v4.8h-4.9zM169 196.4h4.9v4.8h-4.9zM173.9 181.9h4.8v4.8h-4.8zM173.9 186.7h4.8v4.9h-4.8zM173.9 191.6h4.8v4.8h-4.8zM173.9 196.4h4.8v4.8h-4.8zM178.7 191.6h4.8v4.8h-4.8zM178.7 181.9h4.8v4.8h-4.8zM178.7 186.7h4.8v4.9h-4.8zM178.7 196.4h4.8v4.8h-4.8zM183.5 181.9h4.9v4.8h-4.9zM183.5 186.7h4.9v4.9h-4.9z"/>
<path d="M183.5 191.6h4.9v4.8h-4.9zM183.5 196.4h4.9v4.8h-4.9zM188.4 181.9h4.8v4.8h-4.8zM188.4 186.7h4.8v4.9h-4.8zM188.4 191.6h4.8v4.8h-4.8zM188.4 196.4h4.8v4.8h-4.8zM193.2 181.9h4.8v4.8h-4.8zM193.2 186.7h4.8v4.9h-4.8zM193.2 191.6h4.8v4.8h-4.8zM193.2 196.4h4.8v4.8h-4.8zM149.7 201.2h4.8v4.9h-4.8zM149.7 206.1h4.8v4.8h-4.8z"/>
<path d="M154.5 201.2h4.8v4.9h-4.8zM154.5 206.1h4.8v4.8h-4.8zM159.3 201.2h4.9v4.9h-4.9zM159.3 206.1h4.9v4.8h-4.9zM164.2 201.2h4.8v4.9h-4.8zM164.2 206.1h4.8v4.8h-4.8zM169 201.2h4.9v4.9h-4.9zM169 206.1h4.9v4.8h-4.9zM173.9 201.2h4.8v4.9h-4.8zM173.9 206.1h4.8v4.8h-4.8zM178.7 201.2h4.8v4.9h-4.8zM178.7 206.1h4.8v4.8h-4.8z"/>
<path d="M183.5 201.2h4.9v4.9h-4.9zM183.5 206.1h4.9v4.8h-4.9zM188.4 201.2h4.8v4.9h-4.8zM188.4 206.1h4.8v4.8h-4.8zM193.2 201.2h4.8v4.9h-4.8zM193.2 206.1h4.8v4.8h-4.8z"/>
</g>
<text font-size="25.9" fill="#1f1a17" x="64.3" y="68.7">S</text>
<text font-size="25.9" fill="#373435" x="163.5" y="202.1">S</text>
<g font-size="17.6" fill="#ed3237">
<text x="86.3" y="224.9" transform="rotate(-28 86.3 224.9)">BI1010</text>
<text x="35.5" y="229.5" transform="rotate(-28 35.5 229.5)">SUPERSEDED BY</text>
<text x="95.5" y="242.4" transform="rotate(-28 95.5 242.4)">(05/24)</text>
</g>
<text font-size="12.2" fill="#ed3237" x="92.6" y="94.6">/</text>
<g font-size="9" fill="#ed3237">
<text x="53.3" y="94.8">RIGGING</text>
<text x="50.5" y="108.3">DERIGGING</text>
<text x="51.2" y="121.3">EXCEPTED</text>
<text x="43.9" y="141.3">15 MINS MAX</text>
</g>
<g font-size="8.6" fill="#1f1a17">
<text x="149" y="34.7">S</text>
<text x="182" y="34.7">S</text>
</g>
<g font-size="7.1" fill="#373435">
<text x="114.7" y="248.5">INFORMATION SIGN</text>
<text x="175.5" y="274.8">TC2108</text>
</g>
<g font-size="5.6" fill="#373435">
<text x="100.9" y="254.6">“RIGGING / DERIGGING EXCEPTED</text>
<text x="129.7" y="260.9">15 MINS MAX”</text>
</g>
<g font-size="4.9" fill="#ed3237">
<text x="14.6" y="186.2">Refer to MUTCD</text>
<text x="14.6" y="191.8">Part 11 for</text>
<text x="14.6" y="197.3">suitable signing</text>
<text x="14.6" y="202.8">options.</text>
</g>
<g font-size="4.2" fill="#373435">
<text x="71" y="18.1">225</text>
<text x="119.3" y="24.9">r25</text>
<text x="119.9" y="32.5">25</text>
<text x="119.9" y="57.2">140</text>
<text x="140" y="72.7">TC2108(R)</text>
<text x="173" y="72.7">TC2108(B)</text>
<text x="119.9" y="82.8">30</text>
<text x="119.9" y="91.8">30CN</text>
<text x="22" y="96.2">450</text>
<text x="119.9" y="98.5">15</text>
<text x="119.9" y="105.3">30CN</text>
<text x="119.9" y="112">15</text>
<text x="119.9" y="120.3">30CN</text>
<text x="119.9" y="128.5">35</text>
<text x="119.9" y="138">30CN</text>
<text x="119.9" y="146.5">25</text>
<text x="119.9" y="154.7">32</text>
<text x="119.9" y="161.8">13</text>
<text x="69.2" y="175.4">125</text>
<text x="62.5" y="186.7">TC2108(L)</text>
<text x="21.7" y="213.6">Colour Legend</text>
<text x="79.7" y="215.6">Notes</text>
<text x="100.6" y="267.2">APPROVED AS OFFICIAL TRAFFIC SIGN</text>
<text x="174.7" y="285.6">A</text>
</g>
<g font-size="4.1" fill="#ed3237">
<text x="158.4" y="43.3">/</text>
<text x="191.5" y="43.3">/</text>
</g>
<g font-size="3.9" fill="#373435">
<text x="30.1" y="221.5">Retroreflective red</text>
<text x="78.3" y="221.3">1. This sign may be used to time limit in an area where rigging and</text>
<text x="82.8" y="225.6">derigging of boats may occur.</text>
<text x="30.1" y="229.6">Retroreflective white</text>
<text x="78.3" y="229.9">2. The time limit may be varied as required.</text>
<text x="30.1" y="237.9">Black</text>
</g>
<g font-size="3.5" fill="#373435">
<text x="18.2" y="269">Infrastructure Management &amp; Delivery Division</text>
<text x="16.7" y="280.6">Designed</text>
<text x="42.7" y="280.6">Checked</text>
<text x="69.7" y="280.6">Scale</text>
<text x="98.5" y="281.3">PRINCIPAL ENGINEER</text>
<text x="154.7" y="276.2">1/11/12</text>
<text x="157.4" y="281.2">Date</text>
<text x="16.9" y="284.8">TV 11/12</text>
<text x="43.3" y="284.8">DJ 11/12</text>
<text x="69.7" y="285.2">Not to Scale</text>
<text x="98.5" y="284.8">(Traffic Engineering)</text>
</g>
<g font-size="3" fill="#ed3237">
<text x="144.4" y="47.8">DERIGGING</text>
<text x="145.3" y="43.3">RIGGING</text>
<text x="177.4" y="47.8">DERIGGING</text>
<text x="178.3" y="43.3">RIGGING</text>
<text x="144.6" y="52.2">EXCEPTED</text>
<text x="177.7" y="52.2">EXCEPTED</text>
<text x="142.2" y="58.8">15 MINS MAX</text>
<text x="175.2" y="58.8">15 MINS MAX</text>
</g>
<g font-size="2.8" fill="#373435">
<text x="165.2" y="85.2">42</text>
<text x="176.7" y="85.2">71</text>
<text x="187.7" y="85.2">42</text>
<text x="154.2" y="95.6">32</text>
<text x="179.6" y="103.4">12</text>
<text x="167.1" y="129.5">83</text>
<text x="179.4" y="129.5">42</text>
</g>
</svg>
